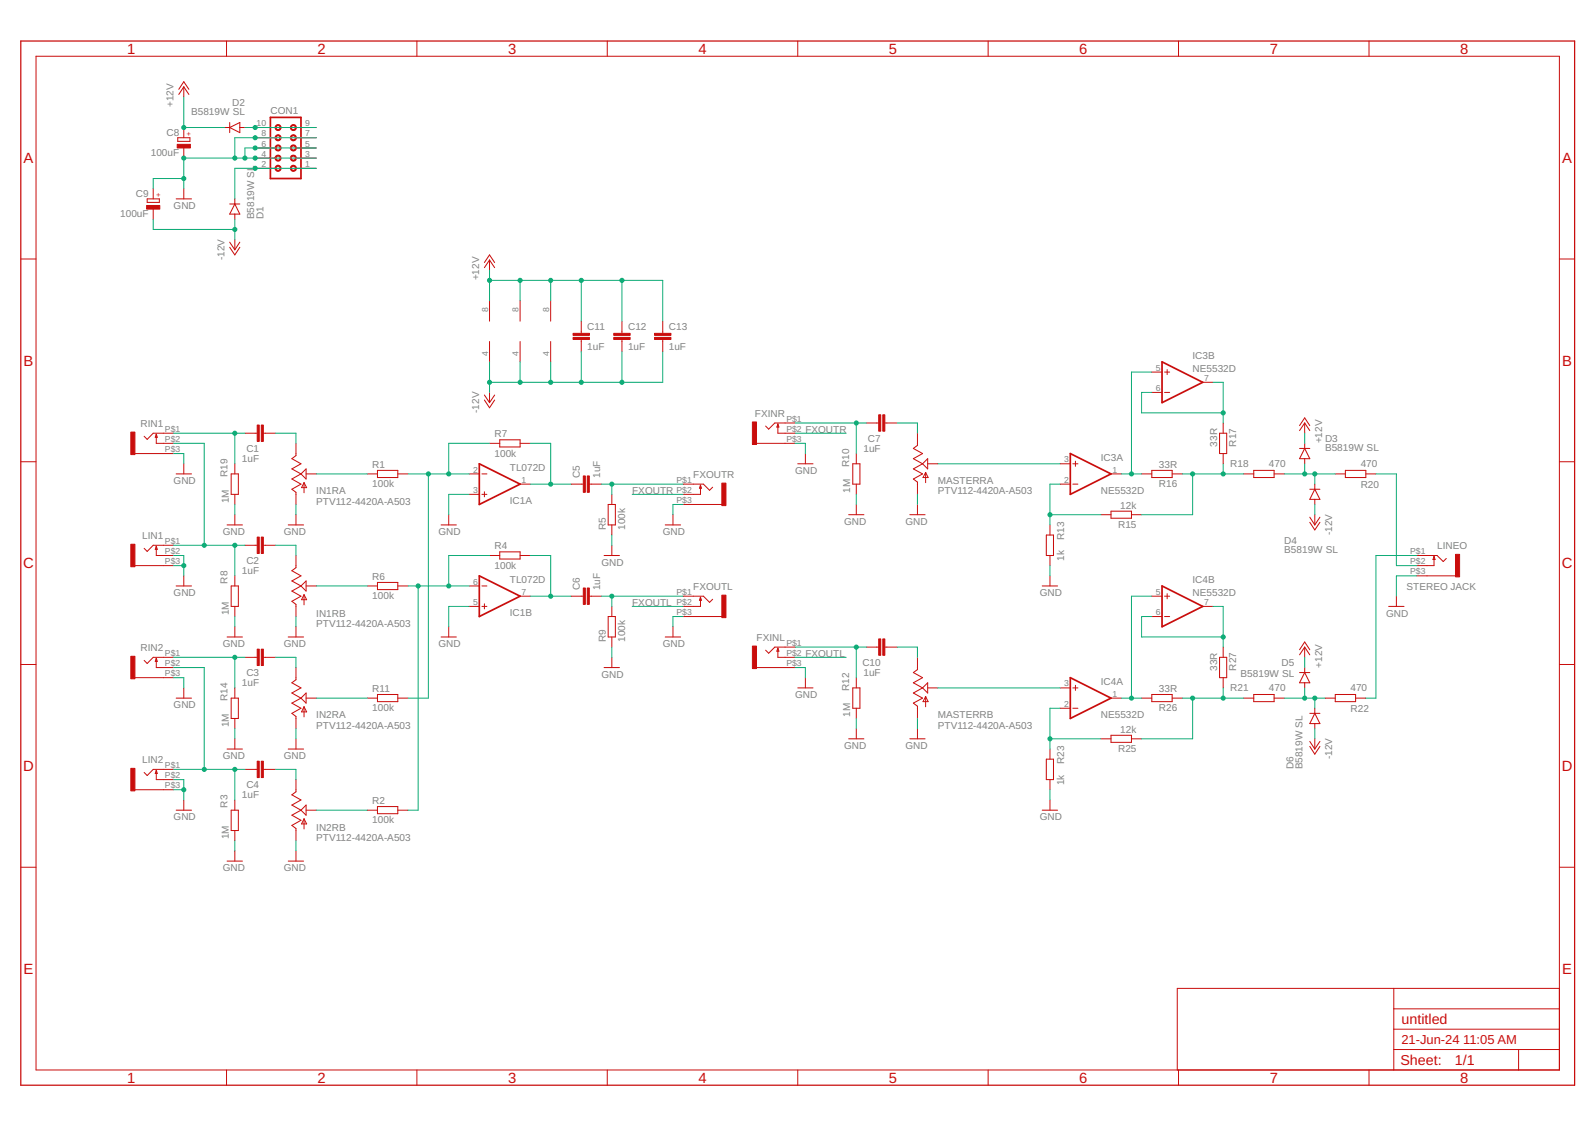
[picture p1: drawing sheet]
<svg xmlns="http://www.w3.org/2000/svg" width="297mm" height="210mm" viewBox="0 0 297 210" stroke-linecap="round" stroke-linejoin="round" font-family="sans-serif">
<g fill="none" stroke="#c90d0c" stroke-width=".19">
<path d="M6.7 10.5h283.7v188.8h-283.7zM33.3 16.6l.9-1.4 1 1.4M34.2 16.2v1.9M34.2 16.2l1 1.4M34.2 16.2l-.9 1.4M42.2 7.6v2.9M77.6 7.6v2.9M113.1 7.6v2.9M148.6 7.6v2.9M184 7.6v2.9M219.5 7.6v2.9M255 7.6v2.9"/>
<path d="M27.4 37h2.3v.7h-2.3zM28.5 35.1v1.9M28.5 38.9v1.9M32.8 37h2.9M33.1 25.7h2.3v.6h-2.3zM34.2 23.7v2M34.2 27.6v1.8M34.2 35.1v1.9M41.8 23.7h1M42.8 23.7l1.9-.9v1.9zM42.8 22.8v1.9M42.8 38h1.9"/>
<path d="M43.7 37v1M43.7 39.9v.9M43.7 38l1 1.9h-1.9zM44.7 23.7h.9M47.5 31.3h3.8M47.5 29.4h3.8M47.5 27.6h3.8M47.5 25.7h3.8M47.5 23.7h3.8M55.1 31.3h3.8M55.1 29.4h3.8M55.1 27.6h3.8"/>
<path d="M55.1 25.7h3.8M55.1 23.7h3.8M3.9 48.2h2.8M42.8 45.1l.9 1.4M42.8 46.1l.9 1.4 1-1.4M43.7 44.6v1.9M44.7 45.1l-1 1.4M90.2 48.9l1-1.4 .9 1.4M91.2 48.4v1.9M91.2 56v3.8M91.2 48.4l.9 1.4M91.2 48.4l-1 1.4"/>
<path d="M96.9 56v3.8M102.6 56v3.8M108.2 59.8v2.3M115.8 59.8v2.3M123.4 59.8v2.3M290.4 48.2h2.8M90.2 73.6l1 1.4M90.2 74.5l1 1.4 .9-1.4M91.2 63.6v3.8M91.2 73.1v1.9M92.1 73.6l-.9 1.4M96.9 63.6v3.8"/>
<path d="M102.6 63.6v3.8M108.2 63.2v2.3M115.8 63.2v2.3M123.4 63.2v2.3M144.9 79v1.7h3.2M144.9 79l.2 .5h-.4zM148.1 78.8h-3.8l-1.1 1.1-.6-.5M161.4 78.8h2.2M164.8 78.8h2.3M214.5 69.3h1.9M214.5 73.1h1.9M216.9 69.3h.9"/>
<path d="M216.9 73.1h.9M217.4 68.8v1M224 71.2h1.9M227.8 78.8v1.9M242 79.3l1-1.5 .9 1.5M243 78.8l-1 1.4M243 78.8l.9 1.4M243 78.8v1.9M3.9 86h2.8M25.1 84.5h7.2M29.1 80.9v1.7h3.2M29.1 80.9l.2 .5h-.4z"/>
<path d="M32.3 80.7h-3.8l-1.1 1.1-.6-.5M32.8 88.3h2.9M34.2 86.4v1.9M42.3 97.8h2.8M43.1 88.3h1.3v3.8h-1.3zM43.7 86.4v1.9M43.7 92.1v1.9M43.7 95.9v1.9M45.6 80.7h2.3M49 80.7h2.3M53.7 97.8h2.8M55.1 82.6v2.3l-.7 .5 1.6 1-1.6 .9 1.6 1"/>
<path d="M55.1 95.9v1.9M56 88.3l-1.6 .9 1.6 1-1.6 .9 .7 .6v2.3M56 88.3l1-1v1.9zM56.6 89.9v1.9M56.6 89.9l.5 .9h-.9zM57 88.3h1.9M68.4 88.3h1.9M70.3 87.6h3.8v1.3h-3.8zM74.1 88.3h1.9M82.1 97.8h2.9M83.6 95.9v1.9M87.4 88.3h1.9"/>
<path d="M87.4 92.1h1.9M89.7 88.3h1M89.7 92.1h1M90.2 91.6v.9M91.2 82.6h1.9M93.1 81.9h3.8v1.3h-3.8zM96.9 82.6h1.8M96.9 90.2h1.8M106.3 90.2h2.3M109.7 90.2h2.3M113.3 94h1.3v3.8h-1.3zM113.9 92.1v1.9"/>
<path d="M113.9 97.8v1.9M123.9 97.8h2.8M125.3 95.9v1.9M127.2 90.2h3.8l1.1 1.1 .6-.6M127.2 94h7.2M130.5 90.4v1.7h-3.3M130.5 90.4l.1 .5h-.3zM140.9 82.6h7.2M148.6 86.4h2.8M150 84.5v1.9M158.1 95.9h2.8M158.8 86.4h1.3v3.8h-1.3z"/>
<path d="M159.5 84.5v1.9M159.5 90.2v1.9M159.5 94v1.9M169.4 95.9h2.9M170.9 80.7v2.3l-.8 .5 1.7 1-1.7 .9 1.7 1M170.9 94v1.9M171.8 86.4l-1.7 .9 1.7 1-1.7 .9 .8 .6v2.3M172.4 88l.4 .9h-.9zM172.4 88v1.9M172.8 86.4h1.8M172.8 85.4v1.9l-1-.9zM194.9 99.7h1.3v3.8h-1.3z"/>
<path d="M195.5 97.8v1.9M197.4 90.2h1.9M197.4 86.4h1.9M199.8 90.2h.9M199.8 86.4h.9M200.3 85.9v.9M205 95.9h1.9M206.9 88.3h1.9M206.9 95.2h3.8v1.3h-3.8zM210.7 95.9h1.9M212.6 88.3h1.9M214.5 87.6h3.8v1.3h-3.8z"/>
<path d="M218.3 88.3h1.9M227.1 80.7h1.4v3.8h-1.4zM227.8 84.5v1.9M231.6 88.3h1.9M233.5 87.6h3.8v1.3h-3.8zM237.3 88.3h1.9M242 83.5h1.9M243 82.6v.9M243 85.4v1M243 83.5l.9 1.9h-1.9zM243.9 96.3l1 1.5M243.9 97.3l1 1.4 .9-1.4"/>
<path d="M243.9 91.1h1.9M244.9 90.2v.9M244.9 93v1M244.9 95.9v1.9M244.9 91.1l.9 1.9h-1.9zM245.8 96.3l-.9 1.5M248.7 88.3h1.8M250.5 87.6h3.9v1.3h-3.9zM254.4 88.3h1.8M290.4 86h2.8M25.1 105.3h7.2M29.1 101.7v1.8h3.2"/>
<path d="M29.1 101.7l.2 .6h-.4zM32.3 101.6h-3.8l-1.1 1.1-.6-.6M32.8 109.1h2.9M34.2 107.3v1.8M42.3 118.6h2.8M43.1 109.1h1.3v3.8h-1.3zM43.7 107.3v1.8M43.7 112.9v1.9M43.7 116.7v1.9M45.6 101.6h2.3M49 101.6h2.3M53.7 118.6h2.8"/>
<path d="M55.1 103.5v2.2l-.7 .6 1.6 1-1.6 .9 1.6 .9M55.1 116.7v1.9M56 109.1l-1.6 1 1.6 .9-1.6 1 .7 .6v2.2M56 109.1l1-.9v1.9zM56.6 110.8v1.8M56.6 110.8l.5 .9h-.9zM57 109.1h1.9M68.4 109.1h1.9M70.3 108.5h3.8v1.3h-3.8zM74.1 109.1h1.9M82.1 118.6h2.9M83.6 116.7v1.9"/>
<path d="M87.4 109.1h1.9M87.4 112.9h1.9M89.7 109.1h1M89.7 112.9h1M90.2 112.5v.9M91.2 103.5h1.9M93.1 102.8h3.8v1.3h-3.8zM96.9 103.5h1.8M96.9 111h1.8M106.3 111h2.3M109.7 111h2.3M112.5 103.5h2.9"/>
<path d="M113.3 114.8h1.3v3.8h-1.3zM113.9 101.6v1.9M113.9 112.9v1.9M113.9 118.6v1.9M123.9 118.6h2.8M125.3 116.7v1.9M127.2 111h3.8l1.1 1.2 .6-.6M127.2 114.8h7.2M130.5 111.2v1.7h-3.3M130.5 111.2l.1 .6h-.3zM194.1 109.1h2.9M195.5 103.5v1.8"/>
<path d="M195.5 107.3v1.8M214.5 111h1.9M214.5 114.8h1.9M216.9 111h.9M216.9 114.8h.9M217.4 110.6v.9M224 112.9h1.9M258.6 112.9h2.9M260.1 111v1.9M263.8 103.5h3.8l1.2 1.1 .5-.6M263.8 107.3h7.3M267.1 103.6v1.7h-3.3"/>
<path d="M267.1 103.6l.2 .6h-.4zM3.9 123.8h2.8M25.1 126.2h7.2M29.1 122.6v1.7h3.2M29.1 122.6l.2 .6h-.4zM32.3 122.4h-3.8l-1.1 1.2-.6-.6M32.8 130h2.9M34.2 128.1v1.9M42.3 139.5h2.8M43.1 130h1.3v3.8h-1.3zM43.7 128.1v1.9M43.7 133.8v1.9"/>
<path d="M43.7 137.6v1.9M45.6 122.4h2.3M49 122.4h2.3M53.7 139.5h2.8M55.1 124.3v2.3l-.7 .6 1.6 .9-1.6 1 1.6 .9M55.1 137.6v1.9M56 130l-1.6 1 1.6 .9-1.6 1 .7 .5v2.3M56 130l1-.9v1.9zM56.6 131.6v1.9M56.6 131.6l.5 1h-.9zM57 130h1.9M68.4 130h1.9"/>
<path d="M70.3 129.3h3.8v1.4h-3.8zM74.1 130h1.9M112.5 124.3h2.9M113.9 122.4v1.9M140.9 124.3h7.2M144.9 120.7v1.7h3.2M144.9 120.7l.2 .6h-.4zM148.1 120.5h-3.8l-1.1 1.2-.6-.6M148.6 128.1h2.8M150 126.2v1.9M158.1 137.6h2.8M158.8 128.1h1.3v3.8h-1.3z"/>
<path d="M159.5 126.2v1.9M159.5 131.9v1.9M159.5 135.7v1.9M161.4 120.5h2.2M164.8 120.5h2.3M169.4 137.6h2.9M170.9 122.4v2.3l-.8 .6 1.7 .9-1.7 1 1.7 .9M170.9 135.7v1.9M171.8 128.1l-1.7 1 1.7 .9-1.7 1 .8 .5v2.3M171.8 128.1l1-.9v1.9zM172.4 129.7l.4 1h-.9zM172.4 129.7v1.9"/>
<path d="M172.8 128.1h1.8M195.5 139.5v1.9M197.4 128.1h1.9M197.4 131.9h1.9M199.8 128.1h.9M199.8 131.9h.9M200.3 127.6v1M205 137.6h1.9M206.9 130h1.9M206.9 136.9h3.8v1.4h-3.8zM210.7 137.6h1.9M212.6 130h1.9"/>
<path d="M214.5 129.3h3.8v1.4h-3.8zM218.3 130h1.9M227.1 122.4h1.4v3.8h-1.4zM227.8 120.5v1.9M227.8 126.2v1.9M231.6 130h1.9M233.5 129.3h3.8v1.4h-3.8zM237.3 130h1.9M242 125.3h1.9M242 121l1-1.4 .9 1.4M243 120.5v1.9M243 124.3v1"/>
<path d="M243 127.2v.9M243 125.3l.9 1.9h-1.9zM243 120.5l-1 1.5M243 120.5l.9 1.5M243.9 132.9h1.9M243.9 138.1l1 1.4M243.9 139l1 1.5 .9-1.5M244.9 131.9v1M244.9 134.8v.9M244.9 137.6v1.9M244.9 132.9l.9 1.9h-1.9zM245.8 138.1l-.9 1.4"/>
<path d="M246.8 130h1.9M248.7 129.3h3.8v1.4h-3.8zM252.5 130h1.9M290.4 123.8h2.8M25.1 147.1h7.2M29.1 143.5v1.7h3.2M29.1 143.5l.2 .6h-.4zM32.3 143.3h-3.8l-1.1 1.1-.6-.5M32.8 150.9h2.9M34.2 149v1.9M43.1 150.9h1.3v3.8h-1.3zM43.7 149v1.9"/>
<path d="M43.7 154.7v1.9M43.7 158.5v1.9M45.6 143.3h2.3M49 143.3h2.3M55.1 145.2v2.3l-.7 .5 1.6 1-1.6 .9 1.6 1M55.1 158.5v1.9M56 150.9l-1.6 .9 1.6 1-1.6 .9 .7 .6v2.3M56 150.9l1-1v1.9zM56.6 152.5v1.9M56.6 152.5l.5 1h-.9zM57 150.9h1.9M68.4 150.9h1.9"/>
<path d="M70.3 150.2h3.8v1.4h-3.8zM74.1 150.9h1.9M194.1 150.9h2.9M194.9 141.4h1.3v3.8h-1.3zM195.5 145.2v1.9M195.5 149v1.9M3.9 161.5h2.8M42.3 160.4h2.8M53.7 160.4h2.8M290.4 161.5h2.8M42.2 199.3v2.8M77.6 199.3v2.8"/>
<path d="M113.1 199.3v2.8M148.6 199.3v2.8M184 199.3v2.8M219.5 199.3v2.8M255 199.3v2.8M259.6 195.5h30.8M259.6 184.1v15.2M259.6 191.7h30.8M259.6 187.9h30.8M282.8 195.5v3.8M290.4 184.1h-71.2v15.2"/>
</g>
<path d="M50.4 21.9h5.6v11.4h-5.6zM216.4 67.4l7.6 3.8-7.6 3.8zM89.3 86.4l7.6 3.8-7.6 3.8zM199.3 84.5l7.6 3.8-7.6 3.8zM89.3 107.3l7.6 3.7-7.6 3.8zM216.4 109.1l7.6 3.8-7.6 3.8zM199.3 126.2l7.6 3.8-7.6 3.8z" fill="none" stroke="#c90d0c" stroke-width=".32"/>
<g fill="#c90d0c" stroke="#c90d0c" stroke-width=".19">
<path d="M54.3 30.9a.57 .57 0 0 1 .8 .2 .57 .57 0 0 1-.3 .8 .57 .57 0 0 1-.7-.6h.2a.38 .38 0 0 1 .5-.3 .38 .38 0 0 1 .1 .6 .38 .38 0 0 1-.6-.1v-.2h-.2z" fill-rule="evenodd"/>
<path d="M54.3 29a.57 .57 0 0 1 .8 .2 .57 .57 0 0 1-.3 .8 .57 .57 0 0 1-.7-.6h.2a.38 .38 0 0 1 .5-.3 .38 .38 0 0 1 .1 .6 .38 .38 0 0 1-.6-.1v-.2h-.2z" fill-rule="evenodd"/>
<path d="M54.3 27.1a.57 .57 0 0 1 .8 .2 .57 .57 0 0 1-.3 .8 .57 .57 0 0 1-.7-.5h.2a.38 .38 0 0 1 .5-.4 .38 .38 0 0 1 .1 .6 .38 .38 0 0 1-.6-.1v-.1h-.2z" fill-rule="evenodd"/>
<path d="M54.3 25.2a.57 .57 0 0 1 .8 .2 .57 .57 0 0 1-.3 .8 .57 .57 0 0 1-.7-.5h.2a.38 .38 0 0 1 .5-.4 .38 .38 0 0 1 .1 .6 .38 .38 0 0 1-.6-.1v-.1h-.2z" fill-rule="evenodd"/>
<path d="M54.3 23.3a.57 .57 0 0 1 .8 .2 .57 .57 0 0 1-.4 .8 .57 .57 0 0 1-.6-.6h.2a.38 .38 0 0 1 .5-.3 .38 .38 0 0 1 .1 .6 .38 .38 0 0 1-.6-.1v-.2h-.2z" fill-rule="evenodd"/>
<path d="M51.4 30.9a.57 .57 0 0 1 .9 .2 .57 .57 0 0 1-.4 .8 .57 .57 0 0 1-.7-.6h.2a.38 .38 0 0 1 .6-.3 .38 .38 0 0 1 0 .7 .38 .38 0 0 1-.6-.2v-.2h-.2z" fill-rule="evenodd"/>
<path d="M51.4 29a.57 .57 0 0 1 .9 .2 .57 .57 0 0 1-.4 .8 .57 .57 0 0 1-.7-.6h.2a.38 .38 0 0 1 .6-.3 .38 .38 0 0 1 0 .7 .38 .38 0 0 1-.6-.2v-.2h-.2z" fill-rule="evenodd"/>
<path d="M51.4 27.1a.57 .57 0 0 1 .9 .2 .57 .57 0 0 1-.4 .8 .57 .57 0 0 1-.7-.5h.2a.38 .38 0 0 1 .6-.4 .38 .38 0 0 1 0 .7 .38 .38 0 0 1-.6-.2v-.1h-.2z" fill-rule="evenodd"/>
<path d="M51.4 25.2a.57 .57 0 0 1 .9 .2 .57 .57 0 0 1-.4 .8 .57 .57 0 0 1-.7-.5h.2a.38 .38 0 0 1 .6-.4 .38 .38 0 0 1 0 .7 .38 .38 0 0 1-.6-.2v-.1h-.2z" fill-rule="evenodd"/>
<path d="M51.4 23.3a.57 .57 0 0 1 .9 .2 .57 .57 0 0 1-.4 .8 .57 .57 0 0 1-.7-.6h.2a.38 .38 0 0 1 .6-.2 .38 .38 0 0 1 0 .6 .38 .38 0 0 1-.6-.2v-.2h-.2z" fill-rule="evenodd"/>
</g>
<g fill="#c90d0c" stroke="#c90d0c" stroke-width=".19">
<path d="M33 26.9h2.5v.7h-2.5z"/>
<path d="M27.3 38.3h2.5v.6h-2.5z"/>
<path d="M24.4 80.5h.7v4.2h-.7z"/>
<path d="M48.7 79.2h.3v3h-.3z"/>
<path d="M47.9 79.2h.4v3h-.4z"/>
<path d="M24.4 101.4h.7v4.2h-.7z"/>
<path d="M48.7 100h.3v3.1h-.3z"/>
<path d="M47.9 100h.4v3.1h-.4z"/>
<path d="M24.4 122.2h.7v4.2h-.7z"/>
<path d="M48.7 120.9h.3v3.1h-.3z"/>
<path d="M47.9 120.9h.4v3.1h-.4z"/>
<path d="M24.4 143.1h.7v4.2h-.7z"/>
<path d="M48.7 141.8h.3v3h-.3z"/>
<path d="M47.9 141.8h.4v3h-.4z"/>
<path d="M109.4 88.6h.3v3.1h-.3z"/>
<path d="M108.6 88.6h.4v3.1h-.4z"/>
<path d="M109.4 109.5h.3v3.1h-.3z"/>
<path d="M108.6 109.5h.4v3.1h-.4z"/>
<path d="M134.4 90h.8v4.2h-.8z"/>
<path d="M134.4 110.8h.8v4.2h-.8z"/>
<path d="M140.1 78.6h.8v4.2h-.8z"/>
<path d="M164.4 77.3h.4v3h-.4z"/>
<path d="M163.6 77.3h.4v3h-.4z"/>
<path d="M140.1 120.3h.8v4.2h-.8z"/>
<path d="M164.4 119h.4v3h-.4z"/>
<path d="M163.6 119h.4v3h-.4z"/>
<path d="M271.1 103.3h.7v4.1h-.7z"/>
<path d="M106.7 62.8h3.1v.4h-3.1z"/>
<path d="M106.7 62.1h3.1v.4h-3.1z"/>
<path d="M114.3 62.8h3v.4h-3z"/>
<path d="M114.3 62.1h3v.4h-3z"/>
<path d="M121.9 62.8h3v.4h-3z"/>
<path d="M121.9 62.1h3v.4h-3z"/>
</g>
<path d="M3.9 7.6h289.3v194.5h-289.3z" fill="none" stroke="#c90d0c" stroke-width=".23"/>
<g fill="none" stroke="#0dab76" stroke-width=".19">
<path d="M34.2 18.1v5.6h7.6M34.2 33.3h-5.7v1.8M45.6 23.7h13.3M58.9 29.4h-24.7v5.7M58.9 27.6h-13.3v1.8M58.9 25.7h-15.2v3.7M58.9 31.3h-15.2v5.7M28.5 40.8v1.9h15.2M43.7 40.8v3.8M91.2 52.2h32.2v7.6M91.2 50.3v5.7M96.9 52.2v3.8"/>
<path d="M102.6 52.2v3.8M108.2 52.2v7.6M115.8 52.2v7.6M91.2 67.4v5.7M96.9 67.4v3.8M102.6 67.4v3.8M108.2 65.5v5.7M115.8 65.5v5.7M123.4 65.5v5.7h-32.2M148.1 78.8h13.3M159.5 78.8v5.7M167.1 78.8h3.8v1.9"/>
<path d="M214.5 69.3h-3.8v19M214.5 73.1h-1.9v3.8h15.2M225.9 71.2h1.9v7.6M32.3 84.5h1.9v1.9M32.3 82.6h5.7v19M32.3 80.7h13.3M43.7 80.7v5.7M43.7 94v1.9M51.3 80.7h3.8v1.9M55.1 94v1.9M58.9 88.3h9.5M76 88.3h11.4"/>
<path d="M79.8 88.3v41.7h-3.8M87.4 92.1h-3.8v3.8M91.2 82.6h-7.6v5.7M98.7 82.6h3.9v7.6M98.7 90.2h7.6M112 90.2h15.2M113.9 90.2v1.9M113.9 99.7v1.9M117.7 92.1h9.5M127.2 94h-1.9v1.9M148.1 82.6h1.9v1.9M148.1 80.7h9.5"/>
<path d="M159.5 92.1v1.9M170.9 92.1v1.9M174.6 86.4h22.8M195.5 95.9h9.5M197.4 90.2h-1.9v7.6M208.8 88.3h3.8M220.2 88.3h11.4M222.1 88.3v7.6h-9.5M227.8 86.4v1.9M239.2 88.3h9.5M243 80.7v1.9M243 86.4v1.9"/>
<path d="M244.9 88.3v1.9M244.9 94v1.9M256.2 88.3h3.9v17h3.7M32.3 103.5h1.9v3.8M32.3 105.3h1.9M32.3 101.6h13.3M43.7 101.6v5.7M43.7 114.8v1.9M51.3 101.6h3.8v1.9M55.1 114.8v1.9M58.9 109.1h9.5M76 109.1h11.4"/>
<path d="M77.9 109.1v41.8h-1.9M87.4 112.9h-3.8v3.8M91.2 103.5h-7.6v5.6M98.7 103.5h3.9v7.5M98.7 111h7.6M112 111h15.2M113.9 111v1.9M117.7 112.9h9.5M127.2 114.8h-1.9v1.9M195.5 105.3v2M214.5 114.8h-1.9v3.8h15.2M214.5 111h-3.8v19"/>
<path d="M225.9 112.9h1.9v7.6M263.8 103.5h-7.6v26.5h-1.8M263.8 107.3h-3.7v3.7M32.3 126.2h1.9v1.9M32.3 124.3h5.7v19M32.3 122.4h13.3M43.7 122.4v5.7M43.7 135.7v1.9M51.3 122.4h3.8v1.9M55.1 135.7v1.9M58.9 130h9.5M113.9 120.5v1.9"/>
<path d="M148.1 124.3h1.9v1.9M148.1 122.4h9.5M148.1 120.5h13.3M159.5 120.5v5.7M159.5 133.8v1.9M167.1 120.5h3.8v1.9M170.9 133.8v1.9M174.6 128.1h22.8M195.5 137.6h9.5M197.4 131.9h-1.9v7.6M208.8 130h3.8M220.2 130h11.4"/>
<path d="M222.1 130v7.6h-9.5M227.8 128.1v1.9M239.2 130h7.6M243 122.4v1.9M243 128.1v1.9M244.9 130v1.9M244.9 135.7v1.9M32.3 145.2h1.9v3.8M32.3 147.1h1.9M32.3 143.3h13.3M43.7 143.3v5.7M43.7 156.6v1.9"/>
<path d="M51.3 143.3h3.8v1.9M55.1 156.6v1.9M58.9 150.9h9.5M195.5 147.1v1.9"/>
</g>
<g fill="#0dab76" stroke="#0dab76" stroke-width=".19">
<circle cx="45.6" cy="29.4" r=".38"/>
<circle cx="43.7" cy="29.4" r=".38"/>
<circle cx="34.2" cy="33.3" r=".38"/>
<circle cx="47.5" cy="25.7" r=".38"/>
<circle cx="47.5" cy="27.6" r=".38"/>
<circle cx="47.5" cy="29.4" r=".38"/>
<circle cx="34.2" cy="29.4" r=".38"/>
<circle cx="34.2" cy="105.3" r=".38"/>
<circle cx="34.2" cy="147.1" r=".38"/>
<circle cx="34.2" cy="23.7" r=".38"/>
<circle cx="91.2" cy="52.2" r=".38"/>
<circle cx="96.9" cy="52.2" r=".38"/>
<circle cx="102.6" cy="52.2" r=".38"/>
<circle cx="108.2" cy="52.2" r=".38"/>
<circle cx="115.8" cy="52.2" r=".38"/>
<circle cx="43.7" cy="42.7" r=".38"/>
<circle cx="91.2" cy="71.2" r=".38"/>
<circle cx="96.9" cy="71.2" r=".38"/>
<circle cx="102.6" cy="71.2" r=".38"/>
<circle cx="108.2" cy="71.2" r=".38"/>
<circle cx="115.8" cy="71.2" r=".38"/>
<circle cx="47.5" cy="23.7" r=".38"/>
<circle cx="47.5" cy="31.3" r=".38"/>
<circle cx="43.7" cy="80.7" r=".38"/>
<circle cx="83.6" cy="88.3" r=".38"/>
<circle cx="79.8" cy="88.3" r=".38"/>
<circle cx="43.7" cy="122.4" r=".38"/>
<circle cx="43.7" cy="143.3" r=".38"/>
<circle cx="38" cy="143.3" r=".38"/>
<circle cx="83.6" cy="109.1" r=".38"/>
<circle cx="77.9" cy="109.1" r=".38"/>
<circle cx="102.6" cy="90.2" r=".38"/>
<circle cx="102.6" cy="111" r=".38"/>
<circle cx="113.9" cy="111" r=".38"/>
<circle cx="43.7" cy="101.6" r=".38"/>
<circle cx="38" cy="101.6" r=".38"/>
<circle cx="159.5" cy="78.8" r=".38"/>
<circle cx="159.5" cy="120.5" r=".38"/>
<circle cx="195.5" cy="95.9" r=".38"/>
<circle cx="210.7" cy="88.3" r=".38"/>
<circle cx="227.8" cy="76.9" r=".38"/>
<circle cx="222.1" cy="88.3" r=".38"/>
<circle cx="227.8" cy="88.3" r=".38"/>
<circle cx="244.9" cy="88.3" r=".38"/>
<circle cx="243" cy="88.3" r=".38"/>
<circle cx="195.5" cy="137.6" r=".38"/>
<circle cx="210.7" cy="130" r=".38"/>
<circle cx="227.8" cy="118.6" r=".38"/>
<circle cx="222.1" cy="130" r=".38"/>
<circle cx="227.8" cy="130" r=".38"/>
<circle cx="244.9" cy="130" r=".38"/>
<circle cx="243" cy="130" r=".38"/>
<circle cx="113.9" cy="90.2" r=".38"/>
</g>
<g font-size="2.8" fill="#c90d0c">
<text x="23.7" y="10">1</text>
<text x="59.1" y="10">2</text>
<text x="94.6" y="10">3</text>
<text x="130.1" y="10">4</text>
<text x="165.5" y="10">5</text>
<text x="201" y="10">6</text>
<text x="236.5" y="10">7</text>
<text x="271.9" y="10">8</text>
<text x="4.4" y="30.3">A</text>
<text x="290.9" y="30.3">A</text>
<text x="4.4" y="68.1">B</text>
<text x="290.9" y="68.1">B</text>
<text x="4.3" y="105.8">C</text>
<text x="290.8" y="105.8">C</text>
<text x="4.3" y="143.6">D</text>
<text x="290.8" y="143.6">D</text>
<text x="4.4" y="181.4">E</text>
<text x="290.9" y="181.4">E</text>
<text x="23.7" y="201.7">1</text>
<text x="59.1" y="201.7">2</text>
<text x="94.6" y="201.7">3</text>
<text x="130.1" y="201.7">4</text>
<text x="165.5" y="201.7">5</text>
<text x="201" y="201.7">6</text>
<text x="236.5" y="201.7">7</text>
<text x="271.9" y="201.7">8</text>
</g>
<g font-size="2.7" fill="#c90d0c">
<text x="261" y="190.7">untitled</text>
<text x="260.8" y="198.4">Sheet:</text>
<text x="271" y="198.3">1/1</text>
</g>
<g font-size="2.4" fill="#c90d0c">
<text x="261" y="194.5">21-Jun-24</text>
<text x="272.5" y="194.5">11:05 AM</text>
</g>
<g font-size="1.9" fill="#808080">
<text x="32.3" y="20" transform="rotate(-90 32.3 20)">+12V</text>
<text x="35.6" y="21.5">B5819W SL</text>
<text x="43.2" y="19.8">D2</text>
<text x="50.4" y="21.3">CON1</text>
<text x="28.1" y="29.1">100uF</text>
<text x="31" y="25.3">C8</text>
<text x="22.4" y="40.5">100uF</text>
<text x="25.3" y="36.7">C9</text>
<text x="32.3" y="38.9">GND</text>
<text x="47.3" y="40.8" transform="rotate(-90 47.3 40.8)">B5819W SL</text>
<text x="49.1" y="40.8" transform="rotate(-90 49.1 40.8)">D1</text>
<text x="41.8" y="48.4" transform="rotate(-90 41.8 48.4)">-12V</text>
<text x="89.3" y="52.2" transform="rotate(-90 89.3 52.2)">+12V</text>
<text x="109.4" y="65.2">1uF</text>
<text x="109.4" y="61.4">C11</text>
<text x="117" y="65.2">1uF</text>
<text x="117" y="61.4">C12</text>
<text x="124.6" y="65.2">1uF</text>
<text x="124.6" y="61.4">C13</text>
<text x="222.1" y="69.3">NE5532D</text>
<text x="222.1" y="66.9">IC3B</text>
<text x="89.3" y="76.9" transform="rotate(-90 89.3 76.9)">-12V</text>
<text x="140.6" y="77.6">FXINR</text>
<text x="26.2" y="79.5">RIN1</text>
<text x="92.1" y="81.5">R7</text>
<text x="150" y="80.7">FXOUTR</text>
<text x="161.6" y="82.3">C7</text>
<text x="226.7" y="83.2" transform="rotate(-90 226.7 83.2)">33R</text>
<text x="230.2" y="83.2" transform="rotate(-90 230.2 83.2)">R17</text>
<text x="246.2" y="82.6" transform="rotate(-90 246.2 82.6)">+12V</text>
<text x="246.8" y="82.4">D3</text>
<text x="42.4" y="88.9" transform="rotate(-90 42.4 88.9)">R19</text>
<text x="45.1" y="86.1">1uF</text>
<text x="45.9" y="84.2">C1</text>
<text x="69.3" y="87.2">R1</text>
<text x="92.1" y="85">100k</text>
<text x="95" y="87.7">TL072D</text>
<text x="108" y="89" transform="rotate(-90 108 89)">C5</text>
<text x="111.8" y="89" transform="rotate(-90 111.8 89)">1uF</text>
<text x="129.1" y="89">FXOUTR</text>
<text x="148.1" y="88.3">GND</text>
<text x="158.1" y="87" transform="rotate(-90 158.1 87)">R10</text>
<text x="160.8" y="84.2">1uF</text>
<text x="205" y="85.9">IC3A</text>
<text x="215.8" y="87.1">33R</text>
<text x="229.1" y="86.9">R18</text>
<text x="236.3" y="86.9">470</text>
<text x="246.8" y="84.1">B5819W SL</text>
<text x="253.4" y="86.9">470</text>
<text x="32.3" y="90.2">GND</text>
<text x="42.6" y="93.7" transform="rotate(-90 42.6 93.7)">1M</text>
<text x="58.9" y="94">PTV112-4420A-A503</text>
<text x="58.9" y="92.1">IN1RA</text>
<text x="69.3" y="90.7">100k</text>
<text x="95" y="93.9">IC1A</text>
<text x="117.7" y="92.1">FXOUTR</text>
<text x="158.3" y="91.8" transform="rotate(-90 158.3 91.8)">1M</text>
<text x="174.7" y="92.1">PTV112-4420A-A503</text>
<text x="174.7" y="90.2">MASTERRA</text>
<text x="205" y="92.1">NE5532D</text>
<text x="208.6" y="94.7">12k</text>
<text x="215.8" y="90.7">R16</text>
<text x="253.4" y="90.9">R20</text>
<text x="26.5" y="100.4">LIN1</text>
<text x="41.5" y="99.7">GND</text>
<text x="52.9" y="99.7">GND</text>
<text x="81.7" y="99.7">GND</text>
<text x="112.8" y="98.7" transform="rotate(-90 112.8 98.7)">R5</text>
<text x="116.4" y="98.7" transform="rotate(-90 116.4 98.7)">100k</text>
<text x="123.4" y="99.7">GND</text>
<text x="157.2" y="97.8">GND</text>
<text x="168.6" y="97.8">GND</text>
<text x="198.2" y="100.6" transform="rotate(-90 198.2 100.6)">R13</text>
<text x="208.2" y="98.3">R15</text>
<text x="239.2" y="101.4">D4</text>
<text x="248.1" y="99.7" transform="rotate(-90 248.1 99.7)">-12V</text>
<text x="45.1" y="107">1uF</text>
<text x="45.9" y="105.1">C2</text>
<text x="92.1" y="105.9">100k</text>
<text x="92.1" y="102.3">R4</text>
<text x="112" y="105.4">GND</text>
<text x="198.2" y="104.5" transform="rotate(-90 198.2 104.5)">1k</text>
<text x="239.2" y="103.1">B5819W SL</text>
<text x="267.6" y="102.3">LINEO</text>
<text x="32.3" y="111">GND</text>
<text x="42.4" y="108.7" transform="rotate(-90 42.4 108.7)">R8</text>
<text x="69.3" y="111.6">100k</text>
<text x="69.3" y="108">R6</text>
<text x="95" y="108.6">TL072D</text>
<text x="108" y="109.9" transform="rotate(-90 108 109.9)">C6</text>
<text x="111.8" y="109.9" transform="rotate(-90 111.8 109.9)">1uF</text>
<text x="117.7" y="112.9">FXOUTL</text>
<text x="129.1" y="109.9">FXOUTL</text>
<text x="193.6" y="111">GND</text>
<text x="222.1" y="111">NE5532D</text>
<text x="222.1" y="108.7">IC4B</text>
<text x="261.9" y="109.9">STEREO JACK</text>
<text x="42.6" y="114.6" transform="rotate(-90 42.6 114.6)">1M</text>
<text x="58.9" y="116.7">PTV112-4420A-A503</text>
<text x="58.9" y="114.8">IN1RB</text>
<text x="95" y="114.7">IC1B</text>
<text x="112.8" y="119.6" transform="rotate(-90 112.8 119.6)">R9</text>
<text x="116.4" y="119.6" transform="rotate(-90 116.4 119.6)">100k</text>
<text x="140.9" y="119.4">FXINL</text>
<text x="258.1" y="114.8">GND</text>
<text x="26.2" y="121.3">RIN2</text>
<text x="41.5" y="120.5">GND</text>
<text x="45.9" y="125.9">C3</text>
<text x="52.9" y="120.5">GND</text>
<text x="81.7" y="120.5">GND</text>
<text x="123.4" y="120.5">GND</text>
<text x="150" y="122.4">FXOUTL</text>
<text x="160.6" y="124">C10</text>
<text x="160.8" y="125.9">1uF</text>
<text x="226.7" y="124.9" transform="rotate(-90 226.7 124.9)">33R</text>
<text x="230.2" y="124.9" transform="rotate(-90 230.2 124.9)">R27</text>
<text x="238.7" y="124">D5</text>
<text x="246.2" y="124.3" transform="rotate(-90 246.2 124.3)">+12V</text>
<text x="32.3" y="131.9">GND</text>
<text x="42.4" y="130.6" transform="rotate(-90 42.4 130.6)">R14</text>
<text x="45.1" y="127.8">1uF</text>
<text x="69.3" y="128.9">R11</text>
<text x="112" y="126.2">GND</text>
<text x="148.1" y="130">GND</text>
<text x="158.1" y="128.7" transform="rotate(-90 158.1 128.7)">R12</text>
<text x="205" y="127.6">IC4A</text>
<text x="215.8" y="128.9">33R</text>
<text x="229.1" y="128.7">R21</text>
<text x="231" y="126.1">B5819W SL</text>
<text x="236.3" y="128.7">470</text>
<text x="251.5" y="128.7">470</text>
<text x="42.6" y="135.4" transform="rotate(-90 42.6 135.4)">1M</text>
<text x="58.9" y="135.7">PTV112-4420A-A503</text>
<text x="58.9" y="133.8">IN2RA</text>
<text x="69.3" y="132.5">100k</text>
<text x="158.3" y="133.5" transform="rotate(-90 158.3 133.5)">1M</text>
<text x="174.7" y="135.7">PTV112-4420A-A503</text>
<text x="174.7" y="133.8">MASTERRB</text>
<text x="205" y="133.8">NE5532D</text>
<text x="208.6" y="136.5">12k</text>
<text x="215.8" y="132.5">R26</text>
<text x="251.5" y="132.7">R22</text>
<text x="26.5" y="142.2">LIN2</text>
<text x="41.5" y="141.4">GND</text>
<text x="52.9" y="141.4">GND</text>
<text x="157.2" y="139.5">GND</text>
<text x="168.6" y="139.5">GND</text>
<text x="198.2" y="142.4" transform="rotate(-90 198.2 142.4)">R23</text>
<text x="208.2" y="140.1">R25</text>
<text x="240.9" y="143.3" transform="rotate(-90 240.9 143.3)">D6</text>
<text x="242.6" y="143.3" transform="rotate(-90 242.6 143.3)">B5819W SL</text>
<text x="248.1" y="141.4" transform="rotate(-90 248.1 141.4)">-12V</text>
<text x="45.1" y="148.7">1uF</text>
<text x="45.9" y="146.8">C4</text>
<text x="69.3" y="149.8">R2</text>
<text x="198.2" y="146.2" transform="rotate(-90 198.2 146.2)">1k</text>
<text x="32.3" y="152.8">GND</text>
<text x="42.4" y="150.4" transform="rotate(-90 42.4 150.4)">R3</text>
<text x="58.9" y="154.7">IN2RB</text>
<text x="69.3" y="153.4">100k</text>
<text x="193.6" y="152.8">GND</text>
<text x="42.6" y="156.3" transform="rotate(-90 42.6 156.3)">1M</text>
<text x="58.9" y="156.6">PTV112-4420A-A503</text>
<text x="41.5" y="162.3">GND</text>
<text x="52.9" y="162.3">GND</text>
</g>
<g font-size="1.6" fill="#808080">
<text x="47.8" y="23.5">10</text>
<text x="56.9" y="23.5">9</text>
<text x="48.7" y="29.2">4</text>
<text x="48.7" y="27.3">6</text>
<text x="48.7" y="25.4">8</text>
<text x="56.9" y="29.2">3</text>
<text x="56.9" y="27.3">5</text>
<text x="56.9" y="25.4">7</text>
<text x="48.7" y="31.1">2</text>
<text x="56.9" y="31.1">1</text>
<text x="90.9" y="58.1" transform="rotate(-90 90.9 58.1)">8</text>
<text x="96.6" y="58.1" transform="rotate(-90 96.6 58.1)">8</text>
<text x="102.3" y="58.1" transform="rotate(-90 102.3 58.1)">8</text>
<text x="90.9" y="66.2" transform="rotate(-90 90.9 66.2)">4</text>
<text x="96.6" y="66.2" transform="rotate(-90 96.6 66.2)">4</text>
<text x="102.3" y="66.2" transform="rotate(-90 102.3 66.2)">4</text>
<text x="215.2" y="69">5</text>
<text x="224.3" y="70.9">7</text>
<text x="215.2" y="72.8">6</text>
<text x="30.7" y="80.4">P$1</text>
<text x="30.7" y="82.3">P$2</text>
<text x="146.5" y="82.3">P$3</text>
<text x="146.5" y="78.5">P$1</text>
<text x="146.5" y="80.4">P$2</text>
<text x="30.7" y="84.2">P$3</text>
<text x="88.1" y="88">2</text>
<text x="97.1" y="89.9">1</text>
<text x="126" y="89.9">P$1</text>
<text x="198.2" y="89.9">2</text>
<text x="198.2" y="86.1">3</text>
<text x="207.2" y="88">1</text>
<text x="88.1" y="91.8">3</text>
<text x="126" y="93.7">P$3</text>
<text x="126" y="91.8">P$2</text>
<text x="30.7" y="101.3">P$1</text>
<text x="30.7" y="105.1">P$3</text>
<text x="30.7" y="103.2">P$2</text>
<text x="262.6" y="107">P$3</text>
<text x="262.6" y="103.2">P$1</text>
<text x="262.6" y="105.1">P$2</text>
<text x="88.1" y="108.9">6</text>
<text x="88.1" y="112.7">5</text>
<text x="97.1" y="110.8">7</text>
<text x="126" y="110.8">P$1</text>
<text x="126" y="112.7">P$2</text>
<text x="215.2" y="110.8">5</text>
<text x="224.3" y="112.7">7</text>
<text x="126" y="114.6">P$3</text>
<text x="215.2" y="114.6">6</text>
<text x="30.7" y="126">P$3</text>
<text x="30.7" y="122.2">P$1</text>
<text x="30.7" y="124.1">P$2</text>
<text x="146.5" y="124.1">P$3</text>
<text x="146.5" y="120.3">P$1</text>
<text x="146.5" y="122.2">P$2</text>
<text x="198.2" y="131.6">2</text>
<text x="198.2" y="127.9">3</text>
<text x="207.2" y="129.8">1</text>
<text x="30.7" y="143">P$1</text>
<text x="30.7" y="146.8">P$3</text>
<text x="30.7" y="144.9">P$2</text>
</g>
<g font-size="1.3" fill="#c90d0c">
<text x="35.6" y="25.4" transform="rotate(-90 35.6 25.4)">+</text>
<text x="29.9" y="36.7" transform="rotate(-90 29.9 36.7)">+</text>
</g>
</svg>
